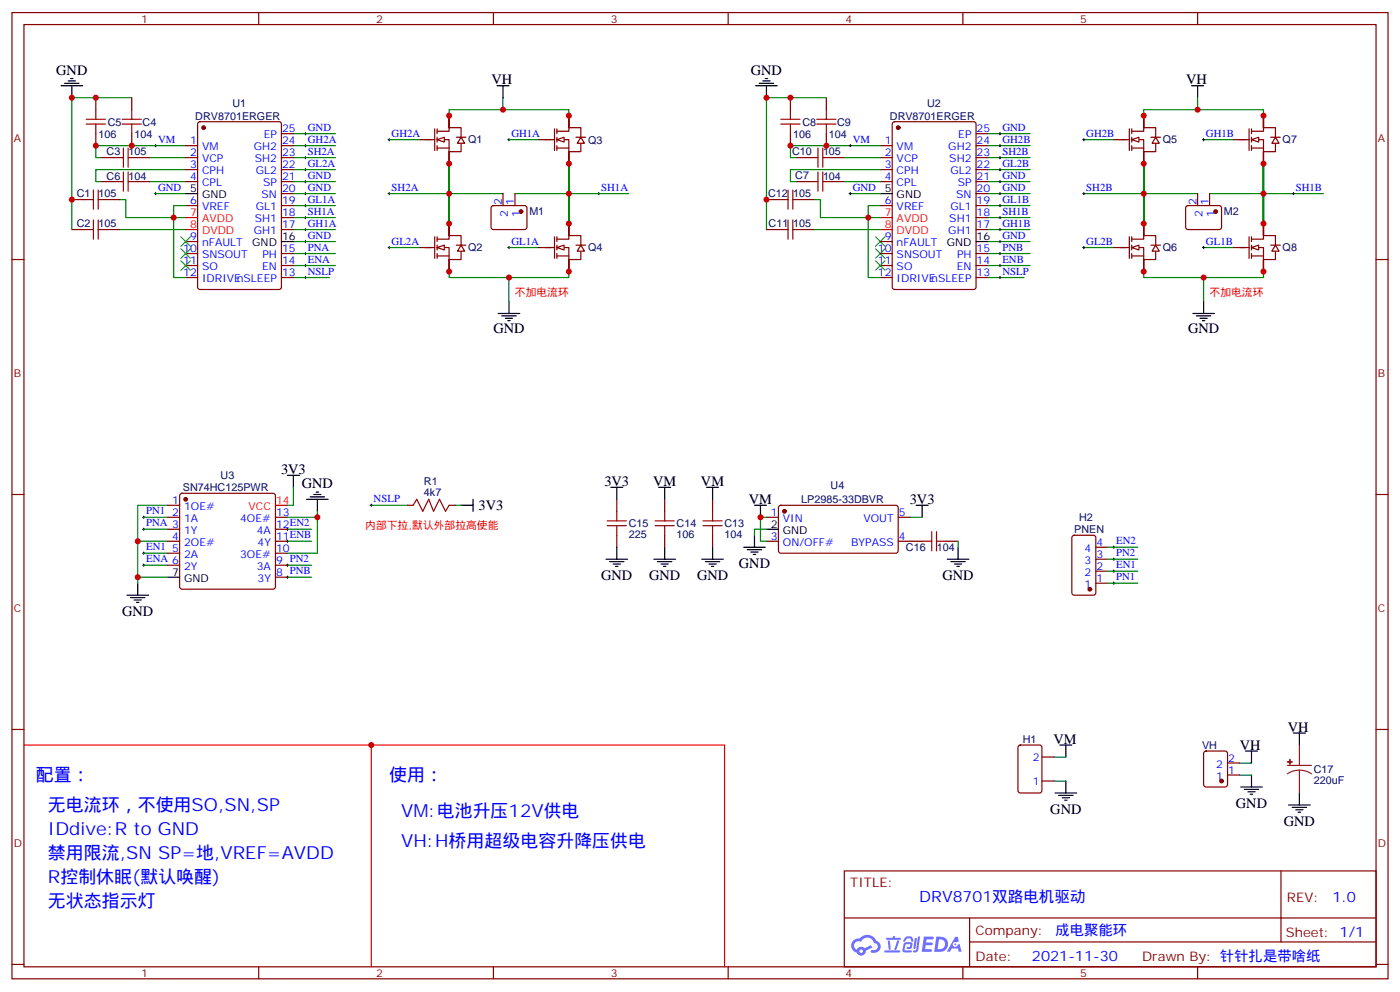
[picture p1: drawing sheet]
<svg xmlns="http://www.w3.org/2000/svg" width="412mm" height="292mm" viewBox="0 0 412 292" stroke-linecap="round" stroke-linejoin="round" font-family="sans-serif">
<g fill="none" stroke="#870000" stroke-width=".35">
<path d="M3.5 3.7h405.4v284.3h-405.4zM7.1 7.2h398.2v277.3h-398.2zM76.2 3.7v3.5M145.3 3.7v3.5M214.5 3.7v3.5M283.6 3.7v3.5M352.8 3.7v3.5M3.5 76.4h3.6M405.3 76.4h3.6M3.5 145.5h3.6M405.3 145.5h3.6M3.5 214.7h3.6"/>
<path d="M405.3 214.7h3.6M248.7 256.3h156.6v28.2h-156.6zM377.3 256.3v20.9M248.7 270.1h156.5M285.6 277.2h119.6M285.6 270.1v14.2M3.5 283.8h3.6M76.2 284.5v3.5M145.3 284.5v3.5M214.5 284.5v3.5M283.6 284.5v3.5M352.8 284.5v3.5"/>
<path d="M405.3 283.8h3.6"/>
</g>
<g fill="#5487ff">
<path d="M272.1 275.6h2.6l.3 .2-.1 .6h-2l-.1 1h1.6l.4 .4-.4 .3h-1.7l-.2 1.2 1.8 .1 .3 .3-.2 .4h-2.9z"/>
<path d="M281.4 275.7h.7l.4 1.3-.7 .3a.74 .74 0 0 0-1.1 .3 .74 .74 0 0 0 .5 1.1 .74 .74 0 0 0 .9-.7l.5-.3 .7 2.4h-.9l-.2-1h-1.9l-.5 1h-.9z"/>
<path d="M269.5 276.1h.6l-.4 2.9a.31 .31 0 0 1-.3 .3 .31 .31 0 0 1-.3-.3z"/>
<path d="M270.4 275.6h.6l-.5 4a.89 .89 0 0 1-.7 .7 .89 .89 0 0 1-.9-.3l1-.5z"/>
<path d="M266.8 275.8l.6-.2 1.2 .1 .5 1.3-.6 .1-.4-.9-1 .1a.95 .95 0 0 1-1 .8l-.1-.2z"/>
<path d="M266.4 277.5l1.8-.2a1.04 1.04 0 0 1 .6 1.1 1.04 1.04 0 0 1-.8 .9h-.7a.29 .29 0 0 1-.3-.4 .29 .29 0 0 1 .3-.2h.7l.2-.8h-1.4l-.4 1.7 1.9 .1a.29 .29 0 0 1 .3 .3 .29 .29 0 0 1-.3 .3h-2l-.4-.3 .2-2.1z"/>
<path d="M260.5 279.7h4.4a.3 .3 0 0 1 .3 .3 .3 .3 0 0 1-.3 .3h-4.3z"/>
<path d="M264.3 276.8h.6l-.5 1.6a1.02 1.02 0 0 1-.7 1.2l-.2-.3z"/>
<path d="M261.5 276.8h.6l.3 2.4-.3 .3-.3-.2z"/>
<path d="M261.1 276h1.9l.2-.5h.5l-.1 .5h1.5a.29 .29 0 0 1 .3 .3 .29 .29 0 0 1-.3 .3h-3.9z"/>
<path d="M275.8 275.6l-.6 4.5h1.4a2.27 2.27 0 0 0 2.7-2.3 2.27 2.27 0 0 0-2.7-2.2zM276.6 276.4a1.5 1.5 0 0 1 1.8 1.6 1.5 1.5 0 0 1-1.9 1.3h-.3z"/>
<path d="M251.4 276.8a2.09 2.09 0 0 0 1 3.5 1.37 1.37 0 0 0 1.5 .9 1.37 1.37 0 0 0 1.1-1.4l2-1-.5-.7-1.8 1a1.4 1.4 0 0 0-2.3 .4 1.32 1.32 0 0 1-.6-1.9 1.32 1.32 0 0 1 1.9-.4 2.02 2.02 0 0 1 2-1.3 2.02 2.02 0 0 1 1.8 1.6 1.09 1.09 0 0 1 1.1 1.4 1.09 1.09 0 0 1-1.6 .7 .41 .41 0 0 0-.5 .3 .41 .41 0 0 0 .4 .5 1.89 1.89 0 0 0 2.4-1.2 1.89 1.89 0 0 0-1.2-2.4 2.98 2.98 0 0 0-5-.6l-1 .1zM253.2 279.9a.52 .52 0 0 1 1 0 .52 .52 0 0 1-1 0z"/>
<circle cx="281.4" cy="277.9" r=".28"/>
</g>
<g fill="none" stroke="#000" stroke-width=".29">
<path d="M89.6 39.3h.7M90 39v.7M45.5 42.9h.7M45.5 57h.7M45.9 42.5v.7M45.9 56.6v.7M89.6 42.9h.7M89.6 46.4h.7M89.6 49.9h.7M90 42.5v.7M90 46v.7M90 49.6v.7"/>
<path d="M89.6 67.6h.7M89.6 64h.7M89.6 60.5h.7M89.6 78.1h.7M89.6 74.6h.7M89.6 71.1h.7M90 60.1v.8M90 63.7v.7M90 67.2v.7M90 70.7v.7M90 74.3v.7M90 77.8v.7"/>
<path d="M89.6 81.7h.7M90 81.3v.7"/>
</g>
<g fill="none" stroke="#008700" stroke-width=".35">
<path d="M86.4 39.3h12.4M35.3 58.7h1.7v5.3h17.7M44.1 46.4h10.6M44.1 53.4h10.6M45.9 57h8.8M54.7 42.9h-26.5v3.5h1.8M54.7 49.9h-26.5v3.5h1.8M86.4 49.9h12.4M86.4 46.4h12.4M86.4 42.9h12.4M35.3 67.6h19.4M86.4 78.1h12.4"/>
<path d="M86.4 74.6h12.4M86.4 71.1h12.4M86.4 67.6h12.4M86.4 64h12.4M86.4 60.5h12.4M86.4 81.7h10.6"/>
</g>
<path d="M128.1 37.9v6.4M128.8 38.6h3.5v-1h3.5v2.8M128.8 37.9v1.4M132.3 34v3.6M123.5 41.1h4.6M128.8 41.1h3.5v3.5h3.5v-2.4M128.8 40.4v1.4M128.8 42.9v1.4M128.8 43.6h3.5M132.3 44.6v3.6M134.4 40.4h2.8" fill="none" stroke="#870000" stroke-width=".35"/>
<g fill="#fff" stroke="#870000" stroke-width=".35">
<path d="M135.8 40.4l1.1 1.8h-2.1z"/>
<path d="M128.8 41.1l2.1-.7v1.4z"/>
</g>
<g fill="none" stroke="#870000" stroke-width=".35">
<path d="M132.3 34v3.6M132.3 44.6v3.6M123.5 72.8h4.6M128.1 69.7v6.3M128.8 72.8h3.5v3.6h3.5v-2.5M128.8 70.4h3.5v-1.1h3.5v2.8M128.8 69.7v1.4M128.8 72.1v1.5M128.8 74.6v1.4M128.8 75.3h3.5M132.3 65.8v3.5M132.3 76.4v3.5"/>
<path d="M134.4 72.1h2.8"/>
</g>
<g fill="#fff" stroke="#870000" stroke-width=".35">
<path d="M135.8 72.1l1.1 1.8h-2.1z"/>
<path d="M128.8 72.8l2.1-.7v1.5z"/>
</g>
<g fill="none" stroke="#870000" stroke-width=".35">
<path d="M28.2 28.8v3.5M28.2 39.3v3.6M38.8 28.8v3.5M38.8 39.3v3.6M58.4 36l.5-.2h23.3l.6 .4 .1 48.3-.5 .6-23.5 .1-.6-.5-.1-48.2zM82.9 39.3h3.5M232.8 28.8v3.5M232.8 39.3v3.6M243.4 28.8v3.5M243.4 39.3v3.6M263.1 36l.4-.2h23.3l.7 .4v48.3l-.4 .6-23.6 .1-.6-.5-.1-48.2zM287.5 39.3h3.5"/>
<path d="M21.2 58.7h3.5M30 46.4h3.5M30 53.4h3.5M31.7 58.7h3.6M40.6 46.4h3.5M40.6 53.4h3.5M54.7 46.4h3.5M54.7 53.4h3.5M54.7 42.9h3.5M54.7 49.9h3.5M82.9 46.4h3.5M82.9 53.4h3.5"/>
<path d="M82.9 42.9h3.5M82.9 49.9h3.5M82.9 57h3.5M225.8 58.7h3.5M234.6 46.4h3.5M234.6 53.4h3.5M236.4 58.7h3.5M245.2 46.4h3.5M245.2 53.4h3.5M259.3 46.4h3.5M259.3 53.4h3.5M259.3 42.9h3.5"/>
<path d="M259.3 49.9h3.5M287.5 46.4h3.5M287.5 53.4h3.5M287.5 42.9h3.5M287.5 49.9h3.5M287.5 57h3.5M21.2 67.6h3.5M31.7 67.6h3.6M54.7 60.5h3.5M54.7 71.1h3.5M54.7 74.6h3.5M54.7 78.1h3.5"/>
<path d="M82.9 67.6h3.5M82.9 60.5h3.5M82.9 74.6h3.5M82.9 78.1h3.5M82.9 64h3.5M132.3 65.8v3.5M132.3 76.4v3.5M225.8 67.6h3.5M236.4 67.6h3.5M259.3 60.5h3.5M259.3 71.1h3.5M259.3 74.6h3.5"/>
<path d="M259.3 78.1h3.5M287.5 67.6h3.5M287.5 60.5h3.5M287.5 74.6h3.5M287.5 78.1h3.5M287.5 64h3.5M328.1 72.8h4.6M332.7 69.7v6.3M333.4 72.8h3.5v3.6h3.5v-2.5M333.4 70.4h3.5v-1.1h3.5v2.8M333.4 69.7v1.4M333.4 72.1v1.5"/>
<path d="M333.4 74.6v1.4M333.4 75.3h3.5M336.9 65.8v3.5M336.9 76.4v3.5M339 72.1h2.8M54.7 81.7h3.5M82.9 81.7h3.5M259.3 81.7h3.5M287.5 81.7h3.5M49.4 148.7h3.5M49.4 152.2h3.5M49.4 155.8h3.5"/>
<path d="M49.4 159.3h3.5M53.2 145.4l.4-.2h26.8l.5 .2 .2 .5v26.8l-.2 .5-.5 .2h-26.8l-.5-.2-.2-.5v-26.8zM81.1 152.2h3.6M81.1 155.8h3.6M81.1 159.3h3.6M49.4 162.8h3.5M49.4 166.3h3.5M81.1 162.8h3.6M81.1 166.3h3.6M81.1 169.9h3.6"/>
</g>
<g fill="none" stroke="#a10000" stroke-width=".35">
<path d="M25.4 36.5h5.6M25.4 35.1h5.6M28.2 32.3v2.8M28.2 36.5v2.8M36 36.5h5.6M36 35.1h5.6M38.8 32.3v2.8M38.8 36.5v2.8M230 36.5h5.7M230 35.1h5.7M232.8 32.3v2.8M232.8 36.5v2.8"/>
<path d="M240.6 36.5h5.6M240.6 35.1h5.6M243.4 32.3v2.8M243.4 36.5v2.8M24.7 58.7h2.8M27.5 55.9v5.7M28.9 58.7h2.8M28.9 55.9v5.7M33.5 46.4h2.8M33.5 53.4h2.8M36.3 43.6v5.6M36.3 50.6v5.7"/>
<path d="M37.7 46.4h2.9M37.7 43.6v5.6M37.7 50.6v5.7M37.7 53.4h2.9M229.3 58.7h2.8M232.1 55.9v5.7M233.5 58.7h2.9M233.5 55.9v5.7M238.1 46.4h2.8M238.1 53.4h2.8M240.9 43.6v5.6M240.9 50.6v5.7"/>
<path d="M242.4 46.4h2.8M242.4 53.4h2.8M242.4 43.6v5.6M242.4 50.6v5.7M24.7 67.6h2.8M27.5 64.7v5.7M28.9 64.7v5.7M28.9 67.6h2.8M229.3 67.6h2.8M232.1 64.7v5.7M233.5 67.6h2.9M233.5 64.7v5.7"/>
</g>
<g fill="none" stroke="#000" stroke-width=".35">
<path d="M18 25.2h6.3M19 24.5h4.3M20.1 23.8h2.1M20.8 23.1h.7M21.2 25.2v3.6M146.4 25.2h3.5M148.2 25.2v3.6M222.6 25.2h6.4M223.7 24.5h4.2M224.7 23.8h2.1M225.4 23.1h.7M225.8 25.2v3.6"/>
<path d="M351 25.2h3.5M352.8 25.2v3.6M54.7 57h3.5M259.3 57h3.5M82.9 71.1h3.5M287.5 71.1h3.5M146.8 92.3h6.3M147.8 93h4.2M148.9 93.7h2.1M149.6 94.4h.7M149.9 88.7v3.6M351.4 92.3h6.3"/>
<path d="M352.4 93h4.3M353.5 93.7h2.1M354.2 94.4h.7M354.5 88.7v3.6M84.7 139.9h3.5M86.4 139.9v3.5M90.3 146.9h6.4M91.4 146.2h4.2M92.4 145.5h2.1M93.1 144.8h.7M93.5 146.9v3.6M37.4 175.2h6.3"/>
<path d="M38.5 175.9h4.2M39.5 176.6h2.1M40.2 177.3h.7M40.6 171.6v3.6M49.4 169.9h3.5"/>
</g>
<g fill="none" stroke="#008700" stroke-width=".35">
<path d="M38.8 28.8h-17.6v38.8M132.3 34v-1.7h35.3v1.7M148.2 28.8v3.5M243.4 28.8h-17.6v38.8M336.9 34v-1.7h35.3v1.7M352.8 28.8v3.5M86.4 57h12.4M86.4 53.4h12.4M114.7 41.1h8.8M114.7 57h33.5M132.3 48.2v17.6M149.9 41.1h8.8"/>
<path d="M151.7 57h33.5M167.6 48.2v17.6M291 57h12.4M291 53.4h12.4M319.3 41.1h8.8M319.3 57h33.5M336.9 48.2v17.6M354.5 41.1h8.9M356.3 57h33.5M372.2 48.2v17.6M54.7 60.5h-3.5v3.5M114.7 72.8h8.8"/>
<path d="M132.3 79.9v1.8h35.3v-1.8M149.9 72.8h8.8M259.3 60.5h-3.5v3.5M319.3 72.8h8.8M336.9 79.9v1.8h35.3v-1.8M354.5 72.8h8.9M149.9 81.7v7M354.5 81.7v7M40.6 159.3h8.8M42.3 155.8h7.1M42.3 152.2h7.1M49.4 148.7h-8.8v22.9"/>
<path d="M84.7 155.8h7M84.7 159.3h7M84.7 152.2h8.8M86.4 143.4v5.3h-1.7M93.5 150.5v12.3h-8.8M40.6 169.9h8.8M42.3 166.3h7.1M42.3 162.8h7.1M84.7 166.3h7M84.7 169.9h7"/>
</g>
<g fill="#870000" stroke="#870000" stroke-width=".35">
<circle cx="60" cy="37.6" r=".53"/>
<circle cx="54.7" cy="146.9" r=".53"/>
<circle cx="264.6" cy="37.6" r=".53"/>
</g>
<path d="M54.7 64h3.5M54.7 67.6h3.5M259.3 64h3.5M259.3 67.6h3.5M81.1 148.7h3.6M7.1 219.3h102.3v65.2" fill="none" stroke="#f00" stroke-width=".35"/>
<g fill="none" stroke="#000" stroke-width=".29">
<path d="M89.6 53.4h.7M89.6 57h.7M90 53.1v.7M90 56.6v.7M114.3 41.1h.7M114.3 57h.7M114.7 40.7v.8M114.7 56.6v.7M149.6 41.1h.7M149.9 40.7v.8M176 57h.7M176.4 56.6v.7"/>
<path d="M294.2 53.4h.7M294.2 57h.7M294.6 53.1v.7M294.6 56.6v.7M318.9 41.1h.7M318.9 57h.7M319.3 40.7v.8M319.3 56.6v.7M354.2 41.1h.7M354.5 40.7v.8M380.6 57h.8M381 56.6v.7"/>
<path d="M114.3 72.8h.7M114.7 72.5v.7M149.6 72.8h.7M149.9 72.5v.7M318.9 72.8h.7M319.3 72.5v.7M354.2 72.8h.7M354.5 72.5v.7M42 155.8h.7M42 152.2h.7M42.3 151.9v.7M42.3 155.4v.7"/>
<path d="M84.3 155.8h.7M84.3 159.3h.7M84.7 155.4v.7M84.7 158.9v.7M42 166.3h.7M42 162.8h.7M42.3 162.5v.7M42.3 166v.7M84.3 166.3h.7M84.3 169.9h.7M84.7 166v.7M84.7 169.5v.7"/>
</g>
<path d="M53.3 73.2l2.8 2.8M53.3 69.7l2.8 2.8M56.1 73.2l-2.8 2.8M56.1 69.7l-2.8 2.8M257.9 69.7l2.8 2.8M257.9 73.2l2.8 2.8M260.7 69.7l-2.8 2.8M260.7 73.2l-2.8 2.8" fill="none" stroke="#3c3" stroke-width=".35"/>
<g fill="#fff" stroke="#870000" stroke-width=".35">
<path d="M340.4 72.1l1.1 1.8h-2.1z"/>
<path d="M333.4 72.8l2.1-.7v1.5z"/>
</g>
<g fill="none" stroke="#870000" stroke-width=".35">
<path d="M332.7 37.9v6.4M333.4 38.6h3.5v-1h3.5v2.8M333.4 37.9v1.4M336.9 34v3.6M328.1 41.1h4.6M333.4 41.1h3.5v3.5h3.5v-2.4M333.4 40.4v1.4M333.4 42.9v1.4M333.4 43.6h3.5M336.9 44.6v3.6M339 40.4h2.8M336.9 65.8v3.5"/>
<path d="M336.9 76.4v3.5"/>
</g>
<g fill="#fff" stroke="#870000" stroke-width=".35">
<path d="M340.4 40.4l1.1 1.8h-2.1z"/>
<path d="M333.4 41.1l2.1-.7v1.4z"/>
</g>
<g fill="none" stroke="#870000" stroke-width=".35">
<path d="M163.3 37.9v6.4M164 38.6h3.6v-1h3.5v2.8M164 37.9v1.4M167.6 34v3.6M336.9 34v3.6M148.2 57v3.5M151.7 57v3.5M158.7 41.1h4.6M164 41.1h3.6v3.5h3.5v-2.4M164 40.4v1.4M164 42.9v1.4M164 43.6h3.6"/>
<path d="M167.6 44.6v3.6M169.7 40.4h2.8M336.9 44.6v3.6M144.9 60.7l.4-.2 9.5 .1 .4 .6v5.9l-.7 .5-9.4-.1-.5-.6v-5.7zM119.9 148.7h1.8M132.3 148.7h1.8M181.7 146.9v3.6M181.7 157.5v3.5M195.8 146.9v3.6M195.8 157.5v3.5M209.9 146.9v3.6M209.9 157.5v3.5"/>
<path d="M225.8 152.2h3.5M225.8 159.3h3.5M229.5 148.9l.5-.2 34.2 .1 .4 .6-.1 13-.6 .4-34.2-.1-.4-.6v-12.7zM264.6 152.2h3.5M264.6 159.3h7M278.7 159.3h3.5M300.1 219.5l.5-.2h5.6l.7 .4v13l-.4 .6-5.9 .1-.7-.5v-12.9zM306.9 229.8h3.5M306.9 222.8h3.5"/>
</g>
<g fill="none" stroke="#008700" stroke-width=".35">
<path d="M291 39.3h12.4M239.9 58.7h1.8v5.3h17.6M248.7 53.4h10.6M248.7 46.4h10.6M250.5 57h8.8M259.3 49.9h-26.5v3.5h1.8M259.3 42.9h-26.5v3.5h1.8M291 46.4h12.4M291 42.9h12.4M291 49.9h12.4M51.2 64v17.7h3.5M239.9 67.6h19.4"/>
<path d="M255.8 64v17.7h3.5M291 67.6h12.4M291 60.5h12.4M291 64h12.4M291 71.1h12.4M291 74.6h12.4M291 78.1h12.4M291 81.7h10.6M109.4 148.7h10.5M134.1 148.7h1.7M225.8 152.2h-1.8v7.1h1.8M225.8 155.8h-3.6v1.7"/>
<path d="M268.1 152.2h3.5M282.2 159.3v1.7M310.4 222.8h3.6M310.4 229.8h3.6M365.1 228.1h3.6M365.1 224.5h3.6"/>
</g>
<g fill="none" stroke="#000" stroke-width=".29">
<path d="M294.2 39.3h.7M294.6 39v.7M250.1 57h.7M250.1 42.9h.7M250.5 42.5v.7M250.5 56.6v.7M294.2 42.9h.7M294.2 49.9h.7M294.2 46.4h.7M294.6 42.5v.7M294.6 46v.7M294.6 49.6v.7"/>
<path d="M294.2 71.1h.7M294.2 74.6h.7M294.2 78.1h.7M294.2 60.5h.7M294.2 64h.7M294.2 67.6h.7M294.6 60.1v.8M294.6 63.7v.7M294.6 67.2v.7M294.6 70.7v.7M294.6 74.3v.7M294.6 77.8v.7"/>
<path d="M294.2 81.7h.7M294.6 81.3v.7M109 148.7h.7M109.4 148.3v.7"/>
</g>
<g fill="none" stroke="#000" stroke-width=".35">
<path d="M135.8 148.7h3.5M139.3 146.9v3.6M179.9 143.4h3.5M181.7 143.4v3.5M194 143.4h3.6M195.8 143.4v3.5M208.1 143.4h3.6M209.9 143.4v3.5M222.2 148.7h3.6M222.2 157.5v3.5M224 148.7v3.5M225.8 155.8h3.5"/>
<path d="M269.9 148.7h3.5M271.6 148.7v3.5M178.5 164.6h6.4M179.6 165.3h4.2M180.6 166h2.1M181.3 166.7h.7M181.7 161v3.6M192.6 164.6h6.4M193.7 165.3h4.2M194.7 166h2.1M195.4 166.7h.7M195.8 161v3.6"/>
<path d="M206.7 164.6h6.4M207.8 165.3h4.2M208.8 166h2.2M209.5 166.7h.8M209.9 161v3.6M219.1 161h6.3M220.1 161.7h4.3M221.2 162.5h2.1M221.9 163.2h.7M279 164.6h6.4M280.1 165.3h4.2M281.2 166h2.1"/>
<path d="M281.9 166.7h.7M282.2 161v3.6M312.2 219.3h3.5M314 219.3v3.5M381 215.7h3.5M382.8 215.7v3.6M310.8 233.4h6.3M311.9 234.1h4.2M312.9 234.8h2.1M313.6 235.5h.7M314 229.8v3.6M365.5 231.6h6.3"/>
<path d="M366.5 232.3h4.3M366.9 221h3.5M367.6 233h2.1M368.3 233.7h.7M368.7 221v3.5M368.7 228.1v3.5M379.6 236.9h6.3M380.6 237.6h4.3M381.7 238.3h2.1M382.4 239h.7M382.8 233.4v3.5"/>
</g>
<g fill="#870000" stroke="#870000" stroke-width=".35">
<circle cx="231.1" cy="150.5" r=".53"/>
<circle cx="153.5" cy="62.3" r=".53"/>
</g>
<g fill="none" stroke="#a10000" stroke-width=".35">
<path d="M121.7 148.7l1.1-1.8 1.7 3.6 1.8-3.6 1.4 3.6 1.8-3.6 1.7 3.6 1.1-1.8M178.9 154.7h5.6M178.9 153.3h5.6M181.7 150.5v2.8M181.7 154.7v2.8M193 154.7h5.6M193 153.3h5.6M195.8 150.5v2.8M195.8 154.7v2.8M207.1 154.7h5.6M207.1 153.3h5.6M209.9 150.5v2.8"/>
<path d="M209.9 154.7v2.8M271.6 159.3h2.9M274.5 156.5v5.6M275.9 156.5v5.6M275.9 159.3h2.8"/>
</g>
<path d="M109.4 219.3h104v65.2" fill="none" stroke="#f00" stroke-width=".35"/>
<path d="M53.3 76.7l2.8 2.9M56.1 76.7l-2.8 2.9M257.9 76.7l2.8 2.9M260.7 76.7l-2.8 2.9" fill="none" stroke="#3c3" stroke-width=".35"/>
<path d="M382.8 219.3v5.9M379.2 225.2h7.1M382.8 226.7l1.8 .2 1.7 .8M382.8 226.7l-1.9 .2-1.7 .8M382.8 226.7v6.7" fill="none" stroke="#8c2424" stroke-width=".35"/>
<g fill="#8c2424" stroke="#8c2424" stroke-width=".35">
<path d="M379.2 224.2h1.4z"/>
<path d="M379.9 223.5l.1 1.4z"/>
</g>
<g fill="#fff" stroke="#870000" stroke-width=".35">
<path d="M171.1 40.4l1.1 1.8h-2.2z"/>
<path d="M164 41.1l2.2-.7v1.4z"/>
</g>
<g fill="none" stroke="#870000" stroke-width=".35">
<path d="M167.6 34v3.6M167.6 44.6v3.6M158.7 72.8h4.6M163.3 69.7v6.3M164 72.8h3.6v3.6h3.5v-2.5M164 70.4h3.6v-1.1h3.5v2.8M164 69.7v1.4M164 72.1v1.5M164 74.6v1.4M164 75.3h3.6M167.6 65.8v3.5M167.6 76.4v3.5"/>
<path d="M169.7 72.1h2.8"/>
</g>
<g fill="#fff" stroke="#870000" stroke-width=".35">
<path d="M171.1 72.1l1.1 1.8h-2.2z"/>
<path d="M164 72.8l2.2-.7v1.5z"/>
</g>
<g fill="none" stroke="#870000" stroke-width=".35">
<path d="M167.6 65.8v3.5M167.6 76.4v3.5M363.4 72.8h4.5M367.9 69.7v6.3M368.7 72.8h3.5v3.6h3.5v-2.5M368.7 70.4h3.5v-1.1h3.5v2.8M368.7 69.7v1.4M368.7 72.1v1.5M368.7 74.6v1.4M368.7 75.3h3.5M372.2 65.8v3.5M372.2 76.4v3.5"/>
<path d="M374.3 72.1h2.8"/>
</g>
<g fill="#fff" stroke="#870000" stroke-width=".35">
<path d="M375.7 72.1l1.1 1.8h-2.2z"/>
<path d="M368.7 72.8l2.1-.7v1.5z"/>
</g>
<g fill="none" stroke="#870000" stroke-width=".35">
<path d="M367.9 37.9v6.4M368.7 38.6h3.5v-1h3.5v2.8M368.7 37.9v1.4M372.2 34v3.6M363.4 41.1h4.5M368.7 41.1h3.5v3.5h3.5v-2.4M368.7 40.4v1.4M368.7 42.9v1.4M368.7 43.6h3.5M372.2 44.6v3.6M374.3 40.4h2.8M372.2 65.8v3.5"/>
<path d="M372.2 76.4v3.5"/>
</g>
<g fill="#fff" stroke="#870000" stroke-width=".35">
<path d="M375.7 40.4l1.1 1.8h-2.2z"/>
<path d="M368.7 41.1l2.1-.7v1.4z"/>
</g>
<g fill="none" stroke="#870000" stroke-width=".35">
<path d="M372.2 34v3.6M352.8 57v3.5M356.3 57v3.5M372.2 44.6v3.6M349.5 60.7l.5-.2 9.4 .1 .4 .6v5.9l-.7 .5-9.4-.1-.5-.6v-5.7zM316 157.7l.4-.2h5.7l.6 .4 .1 16.5-.5 .7-5.9 .1-.6-.5-.1-16.5zM322.8 171.6h3.5M322.8 168.1h3.5M322.8 164.6h3.5M322.8 161h3.5M354.8 221.2l.4-.2h5.7l.6 .4 .1 9.5-.5 .6-5.9 .1-.6-.5-.1-9.4zM361.6 228.1h3.5"/>
<path d="M361.6 224.5h3.5"/>
</g>
<g fill="#870000" stroke="#870000" stroke-width=".35">
<circle cx="358.1" cy="62.3" r=".53"/>
<circle cx="359.8" cy="229.8" r=".53"/>
<circle cx="321" cy="173.4" r=".53"/>
</g>
<path d="M327.7 161h.7M327.7 164.6h.7M327.7 168.1h.7M327.7 171.6h.7M328.1 160.7v.7M328.1 164.2v.7M328.1 167.7v.8M328.1 171.3v.7" fill="none" stroke="#000" stroke-width=".29"/>
<path d="M326.3 171.6h8.8M326.3 168.1h8.8M326.3 164.6h8.8M326.3 161h8.8" fill="none" stroke="#008700" stroke-width=".35"/>
<g fill="#c00">
<circle cx="38.8" cy="42.9" r=".88"/>
<circle cx="28.2" cy="28.8" r=".88"/>
<circle cx="21.2" cy="28.8" r=".88"/>
<circle cx="21.2" cy="58.7" r=".88"/>
<circle cx="132.3" cy="48.2" r=".88"/>
<circle cx="132.3" cy="34" r=".88"/>
<circle cx="132.3" cy="65.8" r=".88"/>
<circle cx="132.3" cy="79.9" r=".88"/>
<circle cx="167.6" cy="48.2" r=".88"/>
<circle cx="167.6" cy="65.8" r=".88"/>
<circle cx="132.3" cy="57" r=".88"/>
<circle cx="167.6" cy="57" r=".88"/>
<circle cx="148.2" cy="32.3" r=".88"/>
<circle cx="149.9" cy="81.7" r=".88"/>
<circle cx="51.2" cy="64" r=".88"/>
<circle cx="28.2" cy="42.9" r=".88"/>
<circle cx="40.6" cy="169.9" r=".88"/>
<circle cx="40.6" cy="159.3" r=".88"/>
<circle cx="93.5" cy="152.2" r=".88"/>
<circle cx="232.8" cy="42.9" r=".88"/>
<circle cx="255.8" cy="64" r=".88"/>
<circle cx="354.5" cy="81.7" r=".88"/>
<circle cx="352.8" cy="32.3" r=".88"/>
<circle cx="372.2" cy="57" r=".88"/>
<circle cx="336.9" cy="57" r=".88"/>
<circle cx="372.2" cy="65.8" r=".88"/>
<circle cx="372.2" cy="48.2" r=".88"/>
<circle cx="336.9" cy="79.9" r=".88"/>
<circle cx="336.9" cy="65.8" r=".88"/>
<circle cx="336.9" cy="34" r=".88"/>
<circle cx="336.9" cy="48.2" r=".88"/>
<circle cx="225.8" cy="58.7" r=".88"/>
<circle cx="225.8" cy="28.8" r=".88"/>
<circle cx="232.8" cy="28.8" r=".88"/>
<circle cx="243.4" cy="42.9" r=".88"/>
<circle cx="224" cy="152.2" r=".88"/>
<circle cx="109.4" cy="219.3" r=".88"/>
<circle cx="167.6" cy="79.9" r=".88"/>
<circle cx="167.6" cy="34" r=".88"/>
<circle cx="372.2" cy="79.9" r=".88"/>
<circle cx="372.2" cy="34" r=".88"/>
</g>
<g font-size="5.3" fill="#00f">
<text x="10.6" y="229.8">配置：</text>
<text x="114.7" y="229.8">使用：</text>
<text x="14.1" y="238.7">无电流环，不使用SO,SN,SP</text>
<text x="14.1" y="245.7">IDdive:R to GND</text>
<text x="118.2" y="240.4">VM:电池升压12V供电</text>
<text x="118.2" y="249.2">VH:H桥用超级电容升降压供电</text>
<text x="14.1" y="252.8">禁用限流,SN SP=地,VREF=AVDD</text>
<text x="14.1" y="259.8">R控制休眠(默认唤醒)</text>
<text x="14.1" y="266.9">无状态指示灯</text>
</g>
<text font-size="4.6" fill="#00f" x="270.8" y="265.3">DRV8701双路电机驱动</text>
<g font-size="4.2">
<text x="16.6" y="22">GND</text>
<text x="221.2" y="22">GND</text>
<text x="144.8" y="24.9">VH</text>
<text x="349.4" y="24.9">VH</text>
<text x="145.3" y="97.9">GND</text>
<text x="350" y="97.9">GND</text>
<text x="82.8" y="139.5">3V3</text>
<text x="88.9" y="143.7">GND</text>
<text x="178" y="143.1">3V3</text>
<text x="192.4" y="143.1">VM</text>
<text x="206.5" y="143.1">VM</text>
<text x="220.6" y="148.4">VM</text>
<text x="268" y="148.3">3V3</text>
<text x="141" y="150.1">3V3</text>
<text x="217.7" y="167.1">GND</text>
<text x="177.1" y="170.6">GND</text>
<text x="191.2" y="170.6">GND</text>
<text x="205.3" y="170.6">GND</text>
<text x="277.6" y="170.6">GND</text>
<text x="36" y="181.2">GND</text>
<text x="379.4" y="215.4">VH</text>
<text x="310.3" y="218.9">VM</text>
<text x="365.2" y="220.6">VH</text>
<text x="309.4" y="239.4">GND</text>
<text x="364.1" y="237.6">GND</text>
<text x="378.2" y="242.9">GND</text>
</g>
<g font-size="4.2" fill="#00f">
<text x="392.5" y="265.6">1.0</text>
<text x="310.9" y="275.1">成电聚能环</text>
<text x="304" y="282.9">2021-11-30</text>
</g>
<g font-size="3.9" fill="#800">
<text x="250.5" y="260.9">TITLE:</text>
<text x="379.1" y="265.6">REV:</text>
<text x="287.4" y="275.1">Company:</text>
<text x="378.7" y="275.7">Sheet: 1/1</text>
<text x="287.4" y="282.8">Date:</text>
<text x="336.4" y="282.8">Drawn By: 针针扎是带啥纸</text>
</g>
<g font-size="3.2" fill="#800">
<text x="41.6" y="6.7">1</text>
<text x="110.8" y="6.7">2</text>
<text x="179.9" y="6.7">3</text>
<text x="249.1" y="6.7">4</text>
<text x="318.2" y="6.7">5</text>
<text x="4.1" y="41.8">A</text>
<text x="405.9" y="41.8">A</text>
<text x="4.1" y="110.9">B</text>
<text x="405.9" y="110.9">B</text>
<text x="4.1" y="180.1">C</text>
<text x="405.9" y="180.1">C</text>
<text x="4.1" y="249.2">D</text>
<text x="405.9" y="249.2">D</text>
<text x="41.6" y="287.5">1</text>
<text x="110.8" y="287.5">2</text>
<text x="179.9" y="287.5">3</text>
<text x="249.1" y="287.5">4</text>
<text x="318.2" y="287.5">5</text>
</g>
<g font-size="3.2" fill="#000080">
<text x="57.5" y="35.2">DRV8701ERGER</text>
<text x="68.5" y="31.4">U1</text>
<text x="262.1" y="35.2">DRV8701ERGER</text>
<text x="273.1" y="31.4">U2</text>
<text x="29" y="40.5">106</text>
<text x="31.7" y="36.9">C5</text>
<text x="39.6" y="40.5">104</text>
<text x="42" y="37">C4</text>
<text x="233.6" y="40.5">106</text>
<text x="236.4" y="36.9">C8</text>
<text x="244.2" y="40.5">104</text>
<text x="246.6" y="37">C9</text>
<text x="31.4" y="45.8">C3</text>
<text x="37.8" y="45.8">105</text>
<text x="137.9" y="42.2">Q1</text>
<text x="173.2" y="42.2">Q3</text>
<text x="233.3" y="45.8">C10</text>
<text x="242.4" y="45.8">105</text>
<text x="342.5" y="42.2">Q5</text>
<text x="377.8" y="42.2">Q7</text>
<text x="31.4" y="52.8">C6</text>
<text x="37.8" y="52.8">104</text>
<text x="234.3" y="52.8">C7</text>
<text x="242.4" y="52.8">104</text>
<text x="22.6" y="58.1">C1</text>
<text x="29" y="58.1">105</text>
<text x="226.3" y="58.1">C12</text>
<text x="233.6" y="58.1">105</text>
<text x="155.9" y="63.2">M1</text>
<text x="360.5" y="63.2">M2</text>
<text x="22.6" y="66.9">C2</text>
<text x="29" y="66.9">105</text>
<text x="226.4" y="66.9">C11</text>
<text x="233.6" y="66.9">105</text>
<text x="137.9" y="73.9">Q2</text>
<text x="173.2" y="74">Q4</text>
<text x="342.5" y="73.9">Q6</text>
<text x="377.8" y="74">Q8</text>
<text x="65" y="140.8">U3</text>
<text x="124.9" y="142.7">R1</text>
<text x="244.7" y="144">U4</text>
<text x="53.9" y="144.6">SN74HC125PWR</text>
<text x="124.9" y="145.9">4k7</text>
<text x="236" y="148.1">LP2985-33DBVR</text>
<text x="185.2" y="155.1">C15</text>
<text x="199.3" y="155.1">C14</text>
<text x="213.4" y="155.1">C13</text>
<text x="317.9" y="153.3">H2</text>
<text x="185.2" y="158.3">225</text>
<text x="199.3" y="158.3">106</text>
<text x="213.4" y="158.3">104</text>
<text x="316.5" y="156.9">PNEN</text>
<text x="266.9" y="162.2">C16</text>
<text x="275.9" y="162.2">104</text>
<text x="301.3" y="218.6">H1</text>
<text x="354.1" y="220.4">VH</text>
<text x="387" y="227.6">C17</text>
<text x="387" y="230.7">220uF</text>
</g>
<g font-size="3.2" fill="#00f">
<text x="46.6" y="42">VM</text>
<text x="77.7" y="40.7">EP</text>
<text x="83.1" y="39">25</text>
<text x="90.7" y="42">GH2A</text>
<text x="90.7" y="38.5">GND</text>
<text x="115.4" y="40.2">GH2A</text>
<text x="150.6" y="40.2">GH1A</text>
<text x="251.2" y="42">VM</text>
<text x="282.3" y="40.7">EP</text>
<text x="287.7" y="39">25</text>
<text x="295.3" y="38.5">GND</text>
<text x="295.3" y="42">GH2B</text>
<text x="320" y="40.2">GH2B</text>
<text x="355.2" y="40.2">GH1B</text>
<text x="56" y="42.5">1</text>
<text x="56" y="46">2</text>
<text x="59.5" y="44.3">VM</text>
<text x="59.5" y="47.8">VCP</text>
<text x="74.7" y="44.3">GH2</text>
<text x="75" y="47.8">SH2</text>
<text x="83.1" y="46">23</text>
<text x="83.1" y="42.5">24</text>
<text x="90.7" y="45.5">SH2A</text>
<text x="260.6" y="42.5">1</text>
<text x="260.6" y="46">2</text>
<text x="264.1" y="44.3">VM</text>
<text x="264.1" y="47.8">VCP</text>
<text x="279.3" y="44.3">GH2</text>
<text x="279.6" y="47.8">SH2</text>
<text x="287.7" y="46">23</text>
<text x="287.7" y="42.5">24</text>
<text x="295.3" y="45.5">SH2B</text>
<text x="56" y="49.6">3</text>
<text x="56" y="53.1">4</text>
<text x="59.5" y="51.3">CPH</text>
<text x="75.4" y="51.3">GL2</text>
<text x="83.1" y="53.1">21</text>
<text x="83.1" y="49.6">22</text>
<text x="90.7" y="49">GL2A</text>
<text x="90.7" y="52.6">GND</text>
<text x="260.6" y="49.6">3</text>
<text x="260.6" y="53.1">4</text>
<text x="264.1" y="51.3">CPH</text>
<text x="280" y="51.3">GL2</text>
<text x="287.7" y="53.1">21</text>
<text x="287.7" y="49.6">22</text>
<text x="295.3" y="52.6">GND</text>
<text x="295.3" y="49">GL2B</text>
<text x="46.6" y="56.1">GND</text>
<text x="59.5" y="54.9">CPL</text>
<text x="77.1" y="58.4">SN</text>
<text x="77.5" y="54.9">SP</text>
<text x="83.1" y="56.6">20</text>
<text x="90.7" y="59.6">GL1A</text>
<text x="90.7" y="56.1">GND</text>
<text x="115.4" y="56.1">SH2A</text>
<text x="177.1" y="56.1">SH1A</text>
<text x="251.2" y="56.1">GND</text>
<text x="264.1" y="54.9">CPL</text>
<text x="281.7" y="58.4">SN</text>
<text x="282.1" y="54.9">SP</text>
<text x="287.7" y="56.6">20</text>
<text x="295.3" y="56.1">GND</text>
<text x="295.3" y="59.6">GL1B</text>
<text x="320" y="56.1">SH2B</text>
<text x="381.7" y="56.1">SH1B</text>
<text x="56" y="60.1">6</text>
<text x="59.5" y="61.9">VREF</text>
<text x="75" y="65.4">SH1</text>
<text x="75.4" y="61.9">GL1</text>
<text x="83.1" y="63.7">18</text>
<text x="83.1" y="60.1">19</text>
<text x="90.7" y="63.1">SH1A</text>
<text x="147.8" y="60.3" transform="rotate(-90 147.8 60.3)">2</text>
<text x="149.6" y="63.8" transform="rotate(-90 149.6 63.8)">2</text>
<text x="151.3" y="60.3" transform="rotate(-90 151.3 60.3)">1</text>
<text x="153.1" y="63.8" transform="rotate(-90 153.1 63.8)">1</text>
<text x="260.6" y="60.1">6</text>
<text x="264.1" y="61.9">VREF</text>
<text x="279.6" y="65.4">SH1</text>
<text x="280" y="61.9">GL1</text>
<text x="287.7" y="63.7">18</text>
<text x="287.7" y="60.1">19</text>
<text x="295.3" y="63.1">SH1B</text>
<text x="352.4" y="60.3" transform="rotate(-90 352.4 60.3)">2</text>
<text x="354.2" y="63.8" transform="rotate(-90 354.2 63.8)">2</text>
<text x="356" y="60.3" transform="rotate(-90 356 60.3)">1</text>
<text x="357.7" y="63.8" transform="rotate(-90 357.7 63.8)">1</text>
<text x="56" y="70.7">9</text>
<text x="74.7" y="69">GH1</text>
<text x="83.1" y="67.2">17</text>
<text x="90.7" y="66.7">GH1A</text>
<text x="90.7" y="70.2">GND</text>
<text x="115.4" y="72">GL2A</text>
<text x="150.6" y="72">GL1A</text>
<text x="260.6" y="70.7">9</text>
<text x="279.3" y="69">GH1</text>
<text x="287.7" y="67.2">17</text>
<text x="295.3" y="70.2">GND</text>
<text x="295.3" y="66.7">GH1B</text>
<text x="320" y="72">GL2B</text>
<text x="355.2" y="72">GL1B</text>
<text x="54" y="74.3">10</text>
<text x="54" y="77.8">11</text>
<text x="59.5" y="72.5">nFAULT</text>
<text x="59.5" y="76">SNSOUT</text>
<text x="77.3" y="76">PH</text>
<text x="83.1" y="77.8">14</text>
<text x="83.1" y="74.3">15</text>
<text x="90.7" y="77.3">ENA</text>
<text x="90.7" y="73.7">PNA</text>
<text x="258.6" y="74.3">10</text>
<text x="258.6" y="77.8">11</text>
<text x="264.1" y="72.5">nFAULT</text>
<text x="264.1" y="76">SNSOUT</text>
<text x="281.9" y="76">PH</text>
<text x="287.7" y="77.8">14</text>
<text x="287.7" y="74.3">15</text>
<text x="295.3" y="73.7">PNB</text>
<text x="295.3" y="77.3">ENB</text>
<text x="54" y="81.3">12</text>
<text x="59.5" y="79.6">SO</text>
<text x="59.5" y="83.1">IDRIVEnSLEEP</text>
<text x="77.2" y="79.6">EN</text>
<text x="83.1" y="81.3">13</text>
<text x="90.7" y="80.8">NSLP</text>
<text x="258.6" y="81.3">12</text>
<text x="264.1" y="79.6">SO</text>
<text x="264.1" y="83.1">IDRIVEnSLEEP</text>
<text x="281.8" y="79.6">EN</text>
<text x="287.7" y="81.3">13</text>
<text x="295.3" y="80.8">NSLP</text>
<text x="50.7" y="148.3">1</text>
<text x="110.1" y="147.8">NSLP</text>
<text x="43" y="154.9">PNA 3</text>
<text x="43" y="151.3">PN1</text>
<text x="50.7" y="151.9">2</text>
<text x="54.2" y="150.1">1OE#</text>
<text x="54.2" y="153.6">1A</text>
<text x="70.7" y="153.6">4OE#</text>
<text x="81.3" y="155.4">12EN2</text>
<text x="81.3" y="151.9">13</text>
<text x="227.1" y="151.9">1</text>
<text x="230.6" y="153.6">VIN</text>
<text x="254.3" y="153.6">VOUT</text>
<text x="264.8" y="151.9">5</text>
<text x="43" y="161.9">EN1</text>
<text x="50.7" y="158.9">4</text>
<text x="54.2" y="157.2">1Y</text>
<text x="54.2" y="160.7">2OE#</text>
<text x="75.6" y="157.2">4A</text>
<text x="75.9" y="160.7">4Y</text>
<text x="81.3" y="158.9">11ENB</text>
<text x="227.1" y="158.9">3</text>
<text x="230.6" y="160.7">ON/OFF#</text>
<text x="250.7" y="160.7">BYPASS</text>
<text x="264.8" y="158.9">4</text>
<text x="323" y="160.7">4</text>
<text x="328.8" y="160.2">EN2</text>
<text x="43" y="165.5">ENA 6</text>
<text x="50.7" y="162.5">5</text>
<text x="54.2" y="164.2">2A</text>
<text x="54.2" y="167.7">2Y</text>
<text x="70.7" y="164.2">3OE#</text>
<text x="75.6" y="167.7">3A</text>
<text x="81.3" y="166">9 PN2</text>
<text x="81.3" y="162.5">10</text>
<text x="319.5" y="166">3</text>
<text x="319.5" y="162.5">4</text>
<text x="323" y="167.7">2</text>
<text x="323" y="164.2">3</text>
<text x="328.8" y="163.7">PN2</text>
<text x="328.8" y="167.2">EN1</text>
<text x="75.9" y="171.3">3Y</text>
<text x="81.3" y="169.5">8 PNB</text>
<text x="319.5" y="173">1</text>
<text x="319.5" y="169.5">2</text>
<text x="323" y="171.3">1</text>
<text x="328.8" y="170.7">PN1</text>
<text x="304.2" y="223.8">2</text>
<text x="358.3" y="226">2</text>
<text x="361.8" y="227.7">1</text>
<text x="361.8" y="224.2">2</text>
<text x="304.2" y="230.9">1</text>
<text x="358.3" y="229.5">1</text>
</g>
<g font-size="3.2">
<text x="56" y="56.6">5</text>
<text x="59.5" y="58.4">GND</text>
<text x="260.6" y="56.6">5</text>
<text x="264.1" y="58.4">GND</text>
<text x="83.1" y="70.7">16</text>
<text x="287.7" y="70.7">16</text>
<text x="74.3" y="72.5">GND</text>
<text x="278.9" y="72.5">GND</text>
<text x="227.1" y="155.4">2</text>
<text x="230.6" y="157.2">GND</text>
<text x="50.7" y="169.5">7</text>
<text x="54.2" y="171.3">GND</text>
</g>
<g font-size="3.2" fill="#f00">
<text x="56" y="63.7">7</text>
<text x="59.5" y="65.4">AVDD</text>
<text x="260.6" y="63.7">7</text>
<text x="264.1" y="65.4">AVDD</text>
<text x="56" y="67.2">8</text>
<text x="59.5" y="69">DVDD</text>
<text x="260.6" y="67.2">8</text>
<text x="264.1" y="69">DVDD</text>
<text x="151.7" y="87">不加电流环</text>
<text x="356.3" y="87">不加电流环</text>
<text x="81.3" y="148.3">14</text>
<text x="73.2" y="150.1">VCC</text>
<text x="107.6" y="155.8">内部下拉,默认外部拉高使能</text>
</g>
</svg>
